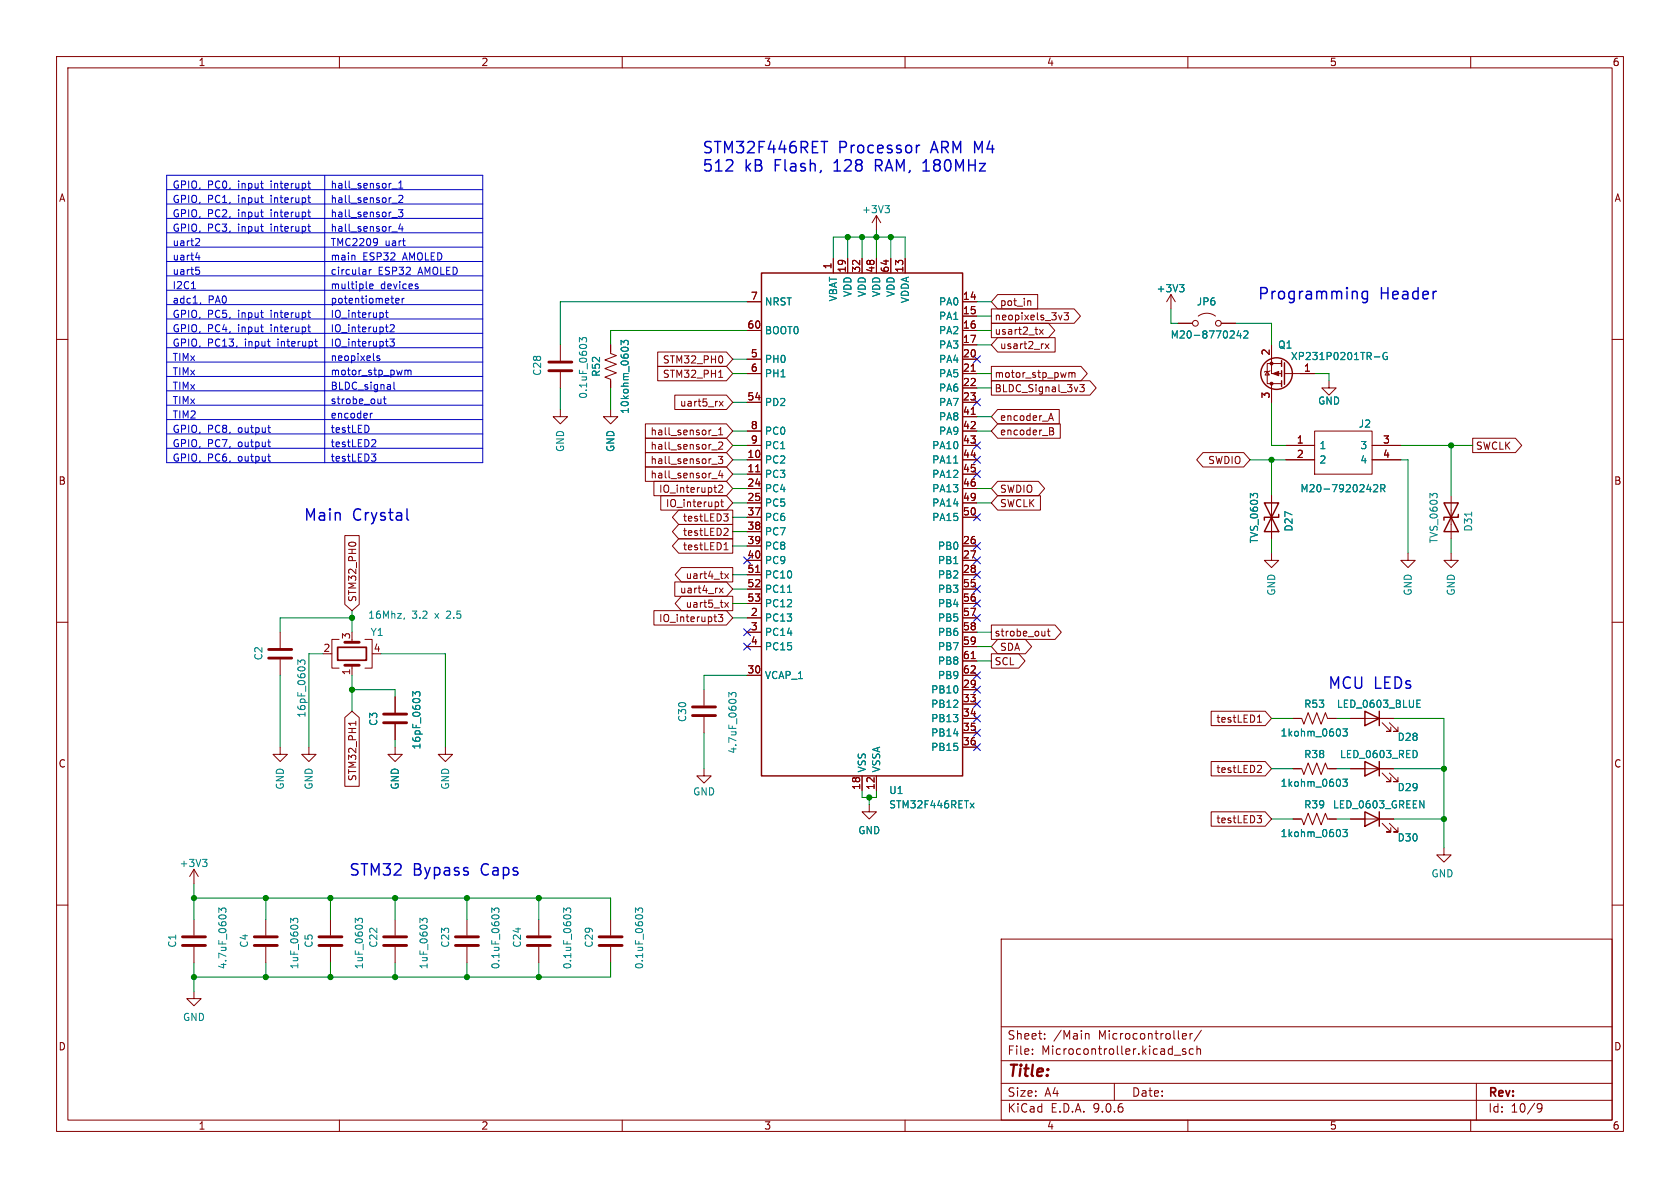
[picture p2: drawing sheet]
<svg xmlns="http://www.w3.org/2000/svg" width="297mm" height="210mm" viewBox="0 0 297 210" stroke-linecap="round" stroke-linejoin="round" font-family="sans-serif">
<g fill="none" stroke="#840000" stroke-width=".18">
<path d="M10 10h277v190h-277zM12 12h273v186h-273zM60 10v2M110 10v2M160 10v2M210 10v2M260 10v2M154.9 38.1l-.7 1.3M154.9 38.1l.8 1.3M154.9 38.1v2.5M132.1 53.3h2.5M132.1 58.4h2.5"/>
<path d="M147.3 45.7v2.6M149.9 45.7v2.6M152.4 45.7v2.6M154.9 45.7v2.6M157.5 45.7v2.6M160 45.7v2.6M170.2 53.3h2.5M170.2 58.4h2.5M170.2 55.9h2.5M175.3 54.6h14.6l1.1 1.3-1.1 1.3h-14.6zM175.3 57.1h10.1l1.1 1.3-1.1 1.3h-10.1zM176.4 59.7h10.1v2.5h-10.1l-1.1-1.2z"/>
<path d="M176.4 52.1h7.1v2.5h-7.1l-1.1-1.3zM181.9 53.2l.3 .1v.7M183.8 58.2l.6 .9M184.4 58.2l-.6 .9M187.8 55.7l-.4 .9M188.1 55.3h.8l-.4 .5 .3 .1v.5l-.1 .2-.6-.2M207 52.1l.8 1.2M207 52.1l-.8 1.2M207 52.1v2.5M208.3 57.2h2.5M211.8 55.9a2.54 2.54 0 0 1 3.1 0M215.9 57.2h2.5"/>
<path d="M10 60h2M99.1 72.4v1.3h1.2l-1.2 1.2-1.3-1.2h1.3M99.1 61v2.8M99.1 65.8v2.8M107.9 72.4v1.3h1.3l-1.3 1.2-1.2-1.2h1.2M107.9 61v1.5l1.1 .4-2.1 .7 2.1 .8-2.1 .8 2.1 .7-2.1 .8 1 .4v1.5M114.1 77.5h14.3l1.1 1.2-1.1 1.3h-14.3zM114.1 74.9h14.3l1.1 1.3-1.1 1.3h-14.3zM116.3 62.2h12.1l1.1 1.3-1.1 1.3h-12.1zM116.3 64.8h12.1l1.1 1.2-1.1 1.3h-12.1zM119.3 69.8h9.1l1.1 1.3-1.1 1.3h-9.1zM125.8 79.5h1"/>
<path d="M125.8 77h1M127 78.3l.5-.2 .3 .4-.8 .9h.8M127 76.9h.8M127 76l.4-.4v1.3M127 66.7h.8M127.2 70.9l.6 .9M127.7 63.1v.8M127.8 70.9l-.6 .9M132.1 63.5h2.5M132.1 66h2.5M132.1 71.1h2.5M132.1 76.2h2.5"/>
<path d="M132.1 78.7h2.5M170.2 63.5h2.5M170.2 66h2.5M170.2 71.1h2.5M170.2 76.2h2.5M170.2 78.7h2.5M170.2 61h2.5M170.2 68.6h2.5M170.2 73.7h2.5M171.7 65.6h.7M171.7 73.2h.7M175.3 67.3h17.4l1.1 1.3-1.1 1.3h-17.4z"/>
<path d="M175.3 64.8h15.8l1.1 1.2-1.1 1.3h-15.8zM176.4 72.4h10.9v2.5h-10.9l-1.1-1.2zM176.4 74.9h11v2.6h-11l-1.1-1.3zM184.8 60.8l.6 .8M185.4 60.8l-.6 .8M185.5 74h.6M185.6 76.2h.4M185.6 75.6l.6 .1v.3l-.2 .2M185.8 73.1l.4 1.2M186 76.2l.3 .2-.1 .3-.6 .2M189 65.9v.8M189 66l.3-.1 .2 .1"/>
<path d="M189.5 66l.2-.1h.3v.8M189.5 66v.7M190.9 68h.8l-.4 .5 .3 .1v.5l-.2 .2-.5-.2M224 65.7l.4 .6h-.8zM224.5 65.5l-.1 .2h-.8l-.1 .1M224.8 61v5h1.8M224.8 67.8v3.3M226.6 64.3h-2.6v3.5h2.6M227.1 66h5.3M227.3 78.7h5.1M232.4 76.2h10.2v7.6h-10.2zM234.9 67.3v1.3h1.3l-1.3 1.3-1.2-1.3h1.2"/>
<path d="M242.6 78.7h5M260.3 77.5h7.6l1.1 1.2-1.1 1.3h-7.6zM285 60h2M61 94.7h2.5v12.1l-1.3 1.2-1.2-1.2zM61.9 95.9h.8M114.1 82.5h14.3l1.1 1.3-1.1 1.3h-14.3zM114.1 80h14.3l1.1 1.3-1.1 1.3h-14.3zM115.6 85.1h12.8l1.1 1.3-1.1 1.2h-12.8zM116.8 87.6h11.6l1.1 1.3-1.1 1.3h-11.6zM120 90.2h9.5v2.5h-9.5l-1.1-1.3zM120 95.2h9.5v2.6h-9.5l-1.1-1.3zM120 92.7h9.5v2.6h-9.5l-1.1-1.3z"/>
<path d="M125.8 84.6h1M125.8 82.1h1M126.9 88.8l.1 .2-.1 .5M127 80.7h.8l-.5 .5 .4 .1v.5l-.2 .2-.5-.2M127 85.9l.5-.1 .3 .3-.8 .9h.8M127.3 83.2l-.3 .9h.8M127.4 88.7h.5M127.6 88.3v1.1l.3 .2M127.6 83.6v.9M127.9 90.8h.8l-.4 .5 .4 .1v.5l-.2 .2h-.4M128 97.2h.7M128.1 96.2l.3-.3v1.3"/>
<path d="M128.2 93.4h.4l.1 .3-.8 1h.8M132.1 81.3h2.5M132.1 83.8h2.5M132.1 86.4h2.5M132.1 88.9h2.5M132.1 91.4h2.5M132.1 94h2.5M132.1 96.5h2.5M132.1 99.1h2.5M133.6 83.4h.7M170.2 81.3h2.5M170.2 83.8h2.5"/>
<path d="M170.2 86.4h2.5M170.2 88.9h2.5M170.2 91.4h2.5M170.2 96.5h2.5M170.2 99.1h2.5M176.4 87.6h7.5v2.6h-7.5l-1.1-1.3zM176.4 85.1h7.2l1.1 1.3-1.1 1.2h-7.2l-1.1-1.2zM212.7 80h7.2l1.1 1.3-1.1 1.3h-7.2l-1.1-1.3zM224.8 97.8v1.3h-1.3l1.3 1.2 1.3-1.2h-1.3M224.8 87.6v7.7M227.3 81.3h5.1M242.6 81.3h5"/>
<path d="M248.9 97.8v1.3h-1.3l1.3 1.2 1.3-1.2h-1.3M256.5 97.8v1.3h-1.2l1.2 1.2 1.3-1.2h-1.3M256.5 87.6v7.7M10 110h2M49.5 111.8v2.8M49.5 116.6v2.8M58.4 115.6h.3M59.9 113h-1.2v5.1h1.2M62.2 117.6v1.8M64.5 113h1.3v5.1h-1.3M115.6 107.9h12.8l1.1 1.3-1.1 1.3h-12.8zM119.3 102.9h9.1l1.1 1.2-1.1 1.3h-9.1z"/>
<path d="M120.5 105.4h9v2.6h-9l-1.1-1.3zM120.5 100.3h9v2.6h-9l-1.1-1.3zM127 108.6h.8l-.5 .5 .4 .1v.6l-.2 .1-.5-.1M127.2 104l.6 .8M127.8 104l-.6 .8M128.1 106.5l.7 .9M128.1 101.4l.7 .9M128.8 106.5l-.7 .9M128.8 101.4l-.7 .9M132.1 101.6h2.5M132.1 104.1h2.5M132.1 106.7h2.5"/>
<path d="M132.1 109.2h2.5M132.1 111.8h2.5M132.1 114.3h2.5M132.1 119.4h2.5M133.6 101.2h.7M170.2 101.6h2.5M170.2 104.1h2.5M170.2 106.7h2.5M170.2 109.2h2.5M170.2 111.8h2.5M170.2 114.3h2.5M170.2 119.4h2.5"/>
<path d="M170.2 116.8h2.5M171.7 116.4h.7M175.3 110.5h11.2l1.1 1.3-1.1 1.2h-11.2zM175.3 115.6h4.8l1.1 1.2-1.1 1.3h-4.8zM176.4 113h4.9l1.1 1.3-1.1 1.3h-4.9l-1.1-1.3zM184.7 111.6v.8M184.7 112.3v.1M185.1 111.6h.5M185.3 111.2v1l.3 .2M285 110h2M49.5 132.1v1.3h1.3l-1.3 1.2-1.2-1.2h1.2M54.6 132.1v1.3h1.3l-1.3 1.2-1.3-1.2h1.3"/>
<path d="M61 126.8l1.2-1.1 1.3 1.1v12.2h-2.5zM62.9 127.5v.7M69.8 132.1v1.3h1.3l-1.3 1.2-1.2-1.2h1.2M69.8 123.2v2.8M69.8 128v2.8M78.7 132.1v1.3h1.3l-1.3 1.2-1.2-1.2h1.2M124.5 135.9v1.3h1.2l-1.2 1.2-1.3-1.2h1.3M124.5 121.9v2.8M124.5 126.7v2.8M152.4 137.2v2.5M154.9 137.2v2.5M170.2 127h2.5"/>
<path d="M170.2 121.9h2.5M170.2 124.5h2.5M170.2 129.5h2.5M170.2 132.1h2.5M214.1 125.7h9.6l1.1 1.3-1.1 1.3h-9.6zM214.1 134.6h9.6l1.1 1.3-1.1 1.3h-9.6zM222.3 127.7h.7M222.4 126.7l.3-.3v1.3M222.5 135.3l.4 .1 .1 .3-.8 .9h.8M228.6 135.9h1.5l.4 1 .8-2 .7 2 .8-2 .8 2 .7-2 .4 1h1.5M228.6 127h1.5l.4 1 .8-2 .7 2 .8-2 .8 2 .7-2 .4 1h1.5M238.8 135.9h7.6"/>
<path d="M238.8 127h7.6M244.3 127.8l1.6 1.5h-.8h.8v-.8M244.3 136.7l1.6 1.5h-.8h.8v-.8M245.6 127.8l1.5 1.5h-.7h.7v-.8M245.6 136.7l1.5 1.5h-.7h.7v-.8M34.3 153.7v2.5M34.3 153.7l-.8 1.2M34.3 153.7l.8 1.2M153.7 142.2v1.3h1.2l-1.2 1.3-1.3-1.3h1.3M214.1 143.5h9.6l1.1 1.3-1.1 1.3h-9.6zM222.2 144.2h.8l-.4 .5 .4 .1v.4l-.2 .3h-.4M228.6 144.8h1.5l.4 1 .8-2 .7 2 .8-2 .8 2 .7-2 .4 1h1.5"/>
<path d="M238.8 144.8h7.6M244.3 145.5l1.6 1.6h-.8h.8v-.8M245.6 145.5l1.5 1.6h-.7h.7v-.8M255.3 149.9v1.2h-1.3l1.3 1.3 1.2-1.3h-1.2M10 160h2M34.3 175.3v1.2h1.3l-1.3 1.3-1.3-1.3h1.3M34.3 162.6v2.8M34.3 167.4v2.8M47 162.6v2.8M47 167.4v2.8M58.4 162.6v2.8M58.4 167.4v2.8"/>
<path d="M69.8 162.6v2.8M69.8 167.4v2.8M82.5 162.6v2.8M82.5 167.4v2.8M95.2 162.6v2.8M95.2 167.4v2.8M107.9 162.6v2.8M107.9 167.4v2.8M177 166h108v32h-108zM285 160h2M60 198v2M110 198v2"/>
<path d="M160 198v2M177 194.5h108M177 191.5h108M177 187.5h108M177 181.5h108M182.5 186.3v.1M182.5 185.5v.1M184.7 183.6v.1M184.7 182.8v.1M191.9 182.8l.2-.1 .4 .1v.9M197 191.5v3M207.6 186.5h1.1"/>
<path d="M209.2 182.7l.5 .1v.3l-.7 .1M209.6 185.5l-.4-.1-.2 .2 .1 .2 .5 .2v.3h-.6M209.7 183.6l-.5 .1M210 198v2M210.4 182.7v1M210.8 182.7l-.3 .1-.1 .2M211 185.5l-.5-.1-.3 .3v.4l.2 .2h.6M211.6 185.5l.2-.1 .4 .1v.9M211.6 184.9v1.5M212.4 182.1l-1.3 2M260 198v2M261 191.5v6.5"/>
<path d="M271.7 195.4l.3-.3 .5 .1a.99 .99 0 0 1-.3 1.4h-.3M271.7 195.7l.3 .3h.3l.3-.3"/>
<circle cx="211.3" cy="57.2" r=".51"/>
<circle cx="215.4" cy="57.2" r=".51"/>
</g>
<g fill="none" stroke="#840000" stroke-width=".51">
<path d="M97 64h4.1M97 65.5h4.1M47.5 114.8h4.1M47.5 116.3h4.1M61 117.6h2.5M61 113.5h2.5M67.8 127.8h4.1M67.8 126.2h4.1M122.4 125h4.1M122.4 126.5h4.1M32.3 165.6h4M32.3 167.1h4"/>
<path d="M45 165.6h4M45 167.1h4M56.4 165.6h4.1M56.4 167.1h4.1M67.8 165.6h4.1M67.8 167.1h4.1M80.5 165.6h4.1M80.5 167.1h4.1M93.2 165.6h4.1M93.2 167.1h4.1M105.9 165.6h4.1M105.9 167.1h4.1"/>
</g>
<g fill="none" stroke="#008484" stroke-width=".18">
<path d="M156.5 36.3h.7l-.4 .5M157 36.8l.2 .3v.3l-.2 .2M208.5 50.3h.8l-.4 .5M209.1 50.8l.2 .2v.3l-.2 .3M219 58.4l-.3 .9h.8M219.3 58.9v.9M219.9 58.6l.5-.1 .2 .4-.8 .9h.8M102.4 60.5v-.8l.5 .4 .1-.4h.6l.1 .2-.1 .6M109.8 61v-.8l.5 .4 .1-.4h.5l.2 .2-.2 .6M109.9 61.6l.4-.2 .7 .2M243 63.1h.9M245.2 62.4a.59 .59 0 0 0-.7 .5 .59 .59 0 0 0 .7 .6l.1-.5h-.3"/>
<path d="M168.6 81.9h.7M221.5 87.6l-.4-.4v.8M221.7 87.3h.5M242.8 85.8l.5-.1 .3 .3-.8 .9h.8M244.1 86.3h.6l.1-.2v-.3l-.7-.1v1.2M244.4 86.3l.4 .6M253.3 87.6l-.5-.4v.8M253.4 87.3h.6M260.2 90.5v.7M52.6 117.5v-.8l.5 .4 .2-.4h.5l.1 .2-.1 .6M71.5 109.2l-.1 .3M139.2 104.7h.7"/>
<path d="M73 123.1v-.8l.5 .4 .1-.4h.5l.1 .2-.1 .6M128.8 123.2v-.8l.5 .4 .2-.3h.5l.1 .2-.1 .5M237.4 137.7h.8l-.4 .5 .3 .1v.6l-.2 .1-.5-.1M237.4 128.8h.8l-.4 .5 .3 .2v.5l-.2 .1-.5-.1M250.3 132.7l.3 .5-.3 .7M250.5 124.4h.4M250.5 125h.6M250.5 123.8h.6M35.8 151.9h.8l-.4 .5M36.3 152.4l.3 .2v.3l-.3 .3M171.5 142l.7 .8M172.2 142l-.7 .8"/>
<path d="M237.4 146.6h.8l-.4 .5 .3 .1v.6l-.2 .1-.5-.1M251 141.5l.7 1.3v-1.3M38.7 161.3v-.8l.5 .4 .1-.3h.5l.1 .2-.1 .5M52.6 162.9v-.3l-.2-.3-.4 .1-.1 .4-.5-.5v.8M64.1 162.9v-.3l-.3-.3-.4 .1-.1 .4-.5-.5v.8M75.5 162.9v-.3l-.2-.3-.5 .1-.1 .4-.5-.5v.8M86.9 161.3v-.8l.5 .4 .1-.3h.6l.1 .2-.1 .5M99.6 161.3v-.8l.5 .4 .1-.3h.6l.1 .2-.1 .5M112.3 161.3v-.8l.5 .4 .1-.3h.6l.1 .2-.1 .5"/>
</g>
<g fill="none" stroke="#840000" stroke-width=".25">
<path d="M134.6 48.3h35.6v88.9h-35.6zM226.6 63.8v1M226.6 65.5v1M226.6 67.3v1M227.1 64.1v3.8M223.5 88.9l2.6 5.1h-2.6l2.6-5.1zM226.1 90.9v.5h-2.6v.5M255.3 88.9l2.5 5.1h-2.5l2.5-5.1zM257.8 90.9v.5h-2.5v.5M241.3 125.7l2.5 1.3-2.5 1.3zM241.3 134.6l2.5 1.3-2.5 1.3zM243.8 125.7v2.6"/>
<path d="M243.8 134.6v2.6M241.3 143.5l2.5 1.3-2.5 1.3zM243.8 143.5v2.6"/>
<circle cx="225.7" cy="66" r="2.79"/>
</g>
<g fill="#840000" stroke="#840000" stroke-width=".18">
<path d="M225 66l1.1-.3v.7z"/>
<circle cx="224.8" cy="67.8" r=".25"/>
<circle cx="224.8" cy="64.3" r=".25"/>
</g>
<path d="M59.7 114.4h5.1v2.3h-5.1z" fill="none" stroke="#840000" stroke-width=".3"/>
<g fill="none" stroke="#0000c2" stroke-width=".18">
<path d="M29.5 33.5h55.8M29.5 36.1h55.8M29.5 38.6h55.8M29.5 31h55.8v50.8h-55.8zM54.4 32.4h.5M54.4 35h.5M54.4 37.5h.5M54.6 33.1l.3 .2M54.6 35.6l.3 .2M54.6 38.2l.3 .1M57.4 31v50.8M69.3 33.4h.9"/>
<path d="M69.3 35.9h.9M69.3 38.5h.9M70.4 37.1h.8l-.4 .5 .4 .1v.5l-.2 .1-.6-.1M70.5 33.3h.7M70.5 32.4l.4-.4v1.3M70.5 34.7l.5-.2 .2 .4-.8 .9h.8M70.8 39.6l-.3 .9h.8M29.5 41.1h55.8M29.5 43.7h55.8M29.5 46.2h55.8M29.5 48.8h55.8M29.5 51.3h55.8"/>
<path d="M29.5 53.8h55.8M29.5 56.4h55.8M29.5 58.9h55.8M33.8 51h.8M34.6 45.5h.8M34.6 47.2h.6M34.7 47.7h.4l.2 .3-.1 .4-.5 .1M35.1 42.2l.2 .2-.1 .3-.7 .7h.8M35.2 45.1v.9M35.5 53.5l-.1 .3M54.4 40h.5M54.4 55.3h.5"/>
<path d="M54.4 57.8h.5M54.6 40.7l.3 .2M54.6 55.9l.3 .2M54.6 58.5l.3 .2M62.7 45.2l.1 .8M64.6 47.7l.1 .8M64.7 48.4l-.1 .1M64.7 48h-.1M65.3 47.7v.8M65.4 50.6l.6-.1-.1-.2-.4-.1-.1 .2v.6h.5M65.7 47.7l-.4 .2M66.6 42.2l.1 .1a1.07 1.07 0 0 1-.1 1"/>
<path d="M66.7 42.7l-.1 .2M67.6 55.3l.2 .2-.2 .6M68.1 55.3h.5M68.3 54.9v1l.3 .2M68.9 59.9h.8l-.4 .5 .3 .1v.6l-.1 .1-.6-.1M69 57.5l.5-.1 .2 .4-.8 .9h.8M69.3 41h.9M69.9 53.2l.7-.2-.1-.2-.4-.1-.2 .2 .1 .6h.5M71.1 40v.9M71.1 52.7v.9M71.5 52.7l-.4 .3M73.8 50.6l.1 .2-.1 .2"/>
<path d="M73.8 50.2l.1 .1M29.5 61.5h55.8M29.5 64h55.8M29.5 66.5h55.8M29.5 69.1h55.8M29.5 71.6h55.8M29.5 74.2h55.8M29.5 76.7h55.8M29.5 79.2h55.8M47.3 75.6h.5M47.3 78.1h.5M47.6 76.4h.2"/>
<path d="M47.6 78.9l.2 .1M55.6 60.4h.5M55.8 61l.3 .2M65.2 75.5v.6M65.5 73.1v.8M65.8 73.1l-.3 .2M65.9 77.7l.4 .1 .1 .3-.7 .9h.7M67.1 63l-.3-.1-.2 .2 .1 .2 .4 .1v.3h-.5M67.3 70.5v.9M67.3 71.2v.1M67.8 70.5h.5M68 70.1v1.1l.3 .2"/>
<path d="M69.6 67.6v1l.2 .2M71.6 65.4v.9M71.6 65.6l.3-.2 .2 .2M72.1 65.6l.2-.2 .3 .1 .1 .8M72.1 65.6v.7M47.3 80.7h.5M47.6 81.5h.2M65.7 80.3h.7l-.4 .4 .4 .2v.4l-.2 .2h-.4"/>
</g>
<g fill="none" stroke="#008400" stroke-width=".18">
<path d="M132.1 58.4h-24.2v2.6M132.1 53.3h-33v7.7M147.3 45.7v-3.8h12.7v3.8M149.9 41.9v3.8M152.4 41.9v3.8M154.9 40.6v5.1M157.5 41.9v3.8M172.7 55.9h2.6M172.7 53.3h2.6M172.7 58.4h2.6M207 54.6v2.6h1.3M218.4 57.2h6.4v3.8"/>
<path d="M99.1 68.6v3.8M107.9 68.6v3.8M129.5 76.2h2.6M129.5 78.7h2.6M129.5 66h2.6M129.5 63.5h2.6M129.5 71.1h2.6M172.7 76.2h2.6M172.7 66h2.6M172.7 73.7h2.6M172.7 61h2.6M172.7 68.6h2.6"/>
<path d="M224.8 71.1v7.6h2.5M232.4 66h2.5v1.3M247.6 78.7h12.7M256.5 78.7v8.9M129.5 86.4h2.6M129.5 88.9h2.6M129.5 81.3h2.6M129.5 83.8h2.6M129.5 96.5h2.6M129.5 91.4h2.6M129.5 94h2.6M172.7 86.4h2.6"/>
<path d="M172.7 88.9h2.6M221 81.3h6.3M224.8 81.3v6.3M224.8 95.3v2.5M247.6 81.3h1.3v16.5M256.5 95.3v2.5M49.5 119.4v12.7M57.1 115.6h-2.5v16.5M62.2 109.2h-12.7v2.6M62.2 108v3.8M62.2 119.4v6.3M67.3 115.6h11.4v16.5"/>
<path d="M129.5 104.1h2.6M129.5 106.7h2.6M129.5 109.2h2.6M129.5 101.6h2.6M132.1 119.4h-7.6v2.5M172.7 114.3h2.6M172.7 111.8h2.6M172.7 116.8h2.6M62.2 121.9h7.6v1.3M69.8 130.8v1.3M124.5 129.5v6.4M152.4 139.7v1.3h2.5v-1.3"/>
<path d="M224.8 127h3.8M224.8 135.9h3.8M236.2 127h2.6M236.2 135.9h2.6M246.4 127h8.9v22.9M246.4 135.9h8.9M34.3 156.2v6.4M34.3 158.8h73.6v3.8M47 158.8v3.8M58.4 158.8v3.8M69.8 158.8v3.8M82.5 158.8v3.8"/>
<path d="M95.2 158.8v3.8M153.7 141v1.2M224.8 144.8h3.8M236.2 144.8h2.6M246.4 144.8h8.9M34.3 170.2v5.1M47 170.2v2.5M58.4 170.2v2.5M69.8 170.2v2.5M82.5 170.2v2.5M95.2 170.2v2.5M107.9 170.2v2.5h-73.6"/>
</g>
<g fill="none" stroke="#000084" stroke-width=".18">
<path d="M172.1 78.1l1.2 1.2M172.1 70.5l1.2 1.2M172.1 62.9l1.2 1.2M173.3 78.1l-1.2 1.2M173.3 70.5l-1.2 1.2M173.3 62.9l-1.2 1.2M131.5 98.5l1.2 1.2M132.7 98.5l-1.2 1.2M172.1 90.8l1.2 1.2M172.1 98.5l1.2 1.2M172.1 95.9l1.2 1.2M172.1 83.2l1.2 1.2"/>
<path d="M172.1 80.7l1.2 1.2M173.3 90.8l-1.2 1.2M173.3 98.5l-1.2 1.2M173.3 95.9l-1.2 1.2M173.3 83.2l-1.2 1.2M173.3 80.7l-1.2 1.2M131.5 113.7l1.2 1.2M131.5 111.2l1.2 1.2M132.7 113.7l-1.2 1.2M132.7 111.2l-1.2 1.2M172.1 118.8l1.2 1.2M172.1 103.5l1.2 1.2"/>
<path d="M172.1 101l1.2 1.2M172.1 106.1l1.2 1.2M172.1 108.6l1.2 1.2M173.3 118.8l-1.2 1.2M173.3 103.5l-1.2 1.2M173.3 101l-1.2 1.2M173.3 106.1l-1.2 1.2M173.3 108.6l-1.2 1.2M172.1 128.9l1.2 1.2M172.1 126.4l1.2 1.2M172.1 131.5l1.2 1.2M172.1 123.9l1.2 1.2"/>
<path d="M172.1 121.3l1.2 1.2M173.3 128.9l-1.2 1.2M173.3 126.4l-1.2 1.2M173.3 131.5l-1.2 1.2M173.3 123.9l-1.2 1.2M173.3 121.3l-1.2 1.2"/>
</g>
<path d="M128.3 30.2h1.2M129.4 28.4l.1 .2-.1 .5M145.2 25h1.1M154.8 28.2v2M154.8 29.3h.7M162 25.7v1.3M162.6 25.7a.51 .51 0 0 0-.6 .4M239.7 51.5l.2 .3v1M241.7 51.5v1.6a.54 .54 0 0 1-.8 .3M241.7 51.6l-.5-.1-.4 .4v.6l.2 .2 .2 .1 .5-.1M71.9 89.9v1.8l.3 .2" fill="none" stroke="#0000c2" stroke-width=".25"/>
<g fill="#008400" stroke="#008400" stroke-width=".18">
<circle cx="149.9" cy="41.9" r=".46"/>
<circle cx="157.5" cy="41.9" r=".46"/>
<circle cx="154.9" cy="41.9" r=".46"/>
<circle cx="152.4" cy="41.9" r=".46"/>
<circle cx="82.5" cy="158.8" r=".46"/>
<circle cx="69.8" cy="158.8" r=".46"/>
<circle cx="58.4" cy="158.8" r=".46"/>
<circle cx="69.8" cy="172.7" r=".46"/>
<circle cx="82.5" cy="172.7" r=".46"/>
<circle cx="62.2" cy="121.9" r=".46"/>
<circle cx="34.3" cy="158.8" r=".46"/>
<circle cx="47" cy="158.8" r=".46"/>
<circle cx="34.3" cy="172.7" r=".46"/>
<circle cx="47" cy="172.7" r=".46"/>
<circle cx="58.4" cy="172.7" r=".46"/>
<circle cx="255.3" cy="144.8" r=".46"/>
<circle cx="255.3" cy="135.9" r=".46"/>
<circle cx="153.7" cy="141" r=".46"/>
<circle cx="95.2" cy="158.8" r=".46"/>
<circle cx="95.2" cy="172.7" r=".46"/>
<circle cx="256.5" cy="78.7" r=".46"/>
<circle cx="224.8" cy="81.3" r=".46"/>
<circle cx="62.2" cy="109.2" r=".46"/>
</g>
<g font-size="2.8" fill="#0000c2">
<text x="124" y="27.3">STM32F446RET</text>
<text x="148.2" y="27.3">Processor</text>
<text x="164.8" y="27.3">ARM M4</text>
<text x="124" y="30.5">512</text>
<text x="131.6" y="30.5">kB</text>
<text x="137.1" y="30.5">Flash,</text>
<text x="147.9" y="30.5">128</text>
<text x="155.5" y="30.5">RAM, 180MHz</text>
<text x="222.2" y="53.1">Programming</text>
<text x="243.9" y="53.1">Header</text>
<text x="53.6" y="92.2">Main</text>
<text x="62.3" y="92.2">Crystal</text>
<text x="234.6" y="121.9">MCU LEDs</text>
<text x="61.6" y="154.9">STM32</text>
<text x="73" y="154.9">Bypass</text>
<text x="85.2" y="154.9">Caps</text>
</g>
<text font-size="2.8" fill="#840000" x="178" y="190.9">Title:</text>
<g font-size="2.1" fill="#840000">
<text x="178" y="184">Sheet:</text>
<text x="186.2" y="184">/Main</text>
<text x="194.2" y="184">Microcontroller/</text>
<text x="178" y="186.7">File:</text>
<text x="184.1" y="186.7">Microcontroller.kicad_sch</text>
<text x="178" y="196.9">KiCad</text>
<text x="178" y="194.1">Size:</text>
<text x="184.7" y="194.1">A4</text>
<text x="185.7" y="196.9">E.D.A.</text>
<text x="193.3" y="196.9">9.0.6</text>
<text x="200" y="194.1">Date:</text>
<text x="263" y="194.3">Rev:</text>
<text x="263" y="196.9">Id:</text>
<text x="267.1" y="196.9">10/9</text>
</g>
<g font-size="1.8" fill="#840000">
<text x="35" y="11.9">1</text>
<text x="85" y="11.9">2</text>
<text x="135" y="11.9">3</text>
<text x="185" y="11.9">4</text>
<text x="235" y="11.9">5</text>
<text x="285" y="11.9">6</text>
<text x="10.3" y="35.9">A</text>
<text x="285.3" y="35.9">A</text>
<text x="147.1" y="47.7" transform="rotate(-90 147.1 47.7)">1</text>
<text x="132.6" y="53.1">7</text>
<text x="149.6" y="48.3" transform="rotate(-90 149.6 48.3)">19</text>
<text x="152.1" y="48.3" transform="rotate(-90 152.1 48.3)">32</text>
<text x="154.7" y="48.3" transform="rotate(-90 154.7 48.3)">48</text>
<text x="157.2" y="48.3" transform="rotate(-90 157.2 48.3)">64</text>
<text x="159.8" y="48.3" transform="rotate(-90 159.8 48.3)">13</text>
<text x="170.1" y="53.1">14</text>
<text x="132" y="58.2">60</text>
<text x="170.1" y="55.6">15</text>
<text x="170.1" y="58.2">16</text>
<text x="175.7" y="56.8">neopixels_3v3</text>
<text x="175.7" y="59.4">usart2_tx</text>
<text x="176.7" y="54.3">pot_in</text>
<text x="117.1" y="64.5">STM32_PH0</text>
<text x="132.6" y="63.2">5</text>
<text x="132.6" y="65.8">6</text>
<text x="170.1" y="60.7">17</text>
<text x="170.1" y="63.2">20</text>
<text x="170.1" y="65.8">21</text>
<text x="176.7" y="61.9">usart2_rx</text>
<text x="224.5" y="62.9" transform="rotate(-90 224.5 62.9)">2</text>
<text x="230.4" y="65.8">1</text>
<text x="117.1" y="67">STM32_PH1</text>
<text x="132" y="70.9">54</text>
<text x="170.1" y="68.3">22</text>
<text x="170.1" y="70.9">23</text>
<text x="175.7" y="69.5">BLDC_Signal_3v3</text>
<text x="175.7" y="67">motor_stp_pwm</text>
<text x="224.5" y="70.6" transform="rotate(-90 224.5 70.6)">3</text>
<text x="114.9" y="77.2">hall_sensor_1</text>
<text x="120.1" y="72.1">uart5_rx</text>
<text x="132.6" y="75.9">8</text>
<text x="170.1" y="73.4">41</text>
<text x="170.1" y="75.9">42</text>
<text x="176.7" y="74.6">encoder_A</text>
<text x="176.7" y="77.2">encoder_B</text>
<text x="114.9" y="79.7">hall_sensor_2</text>
<text x="114.9" y="82.2">hall_sensor_3</text>
<text x="132" y="81">10</text>
<text x="132" y="83.6">11</text>
<text x="132.6" y="78.5">9</text>
<text x="170.1" y="78.5">43</text>
<text x="170.1" y="81">44</text>
<text x="170.1" y="83.6">45</text>
<text x="213.5" y="82.2">SWDIO</text>
<text x="229.2" y="81">2</text>
<text x="229.2" y="78.5">1</text>
<text x="244.4" y="81">4</text>
<text x="244.4" y="78.5">3</text>
<text x="260.8" y="79.7">SWCLK</text>
<text x="10.3" y="85.9">B</text>
<text x="114.9" y="84.8">hall_sensor_4</text>
<text x="116.4" y="87.3">IO_interupt2</text>
<text x="117.6" y="89.9">IO_interupt</text>
<text x="132" y="86.1">24</text>
<text x="132" y="88.6">25</text>
<text x="170.1" y="86.1">46</text>
<text x="170.1" y="88.6">49</text>
<text x="176.7" y="89.9">SWCLK</text>
<text x="176.7" y="87.3">SWDIO</text>
<text x="285.3" y="85.9">B</text>
<text x="120.6" y="92.4">testLED3</text>
<text x="120.6" y="94.9">testLED2</text>
<text x="132" y="91.2">37</text>
<text x="132" y="93.7">38</text>
<text x="170.1" y="91.2">50</text>
<text x="120.6" y="97.5">testLED1</text>
<text x="132" y="96.3">39</text>
<text x="132" y="98.8">40</text>
<text x="132" y="101.3">51</text>
<text x="170.1" y="96.3">26</text>
<text x="170.1" y="98.8">27</text>
<text x="170.1" y="101.3">28</text>
<text x="63.2" y="106.5" transform="rotate(-90 63.2 106.5)">STM32_PH0</text>
<text x="120.1" y="105.1">uart4_rx</text>
<text x="121.1" y="107.6">uart5_tx</text>
<text x="121.1" y="102.6">uart4_tx</text>
<text x="132" y="103.9">52</text>
<text x="132" y="106.4">53</text>
<text x="170.1" y="103.9">55</text>
<text x="170.1" y="106.4">56</text>
<text x="62" y="113.1" transform="rotate(-90 62 113.1)">3</text>
<text x="116.4" y="110.2">IO_interupt3</text>
<text x="132.6" y="109">2</text>
<text x="132.6" y="111.5">3</text>
<text x="170.1" y="109">57</text>
<text x="170.1" y="111.5">58</text>
<text x="175.7" y="112.7">strobe_out</text>
<text x="57.1" y="115.3">2</text>
<text x="62" y="119.5" transform="rotate(-90 62 119.5)">1</text>
<text x="66" y="115.3">4</text>
<text x="132" y="119.1">30</text>
<text x="132.6" y="114">4</text>
<text x="170.1" y="114">59</text>
<text x="170.1" y="116.6">61</text>
<text x="170.1" y="119.1">62</text>
<text x="175.7" y="117.8">SCL</text>
<text x="176.7" y="115.3">SDA</text>
<text x="170.1" y="121.7">29</text>
<text x="170.1" y="124.2">33</text>
<text x="170.1" y="126.7">34</text>
<text x="170.1" y="129.3">35</text>
<text x="170.1" y="131.8">36</text>
<text x="214.9" y="128">testLED1</text>
<text x="10.3" y="135.9">C</text>
<text x="214.9" y="136.8">testLED2</text>
<text x="285.3" y="135.9">C</text>
<text x="63.2" y="138.2" transform="rotate(-90 63.2 138.2)">STM32_PH1</text>
<text x="152.1" y="139.7" transform="rotate(-90 152.1 139.7)">18</text>
<text x="154.7" y="139.7" transform="rotate(-90 154.7 139.7)">12</text>
<text x="214.9" y="145.7">testLED3</text>
<text x="10.3" y="185.9">D</text>
<text x="285.3" y="185.9">D</text>
<text x="35" y="199.9">1</text>
<text x="85" y="199.9">2</text>
<text x="135" y="199.9">3</text>
<text x="185" y="199.9">4</text>
<text x="235" y="199.9">5</text>
<text x="285" y="199.9">6</text>
</g>
<g font-size="1.8" fill="#0000c2">
<text x="30.4" y="33.7">GPIO,</text>
<text x="36.7" y="33.7">PC0,</text>
<text x="42.2" y="33.7">input</text>
<text x="48.1" y="33.7">interupt</text>
<text x="58.4" y="33.7">hall_sensor_1</text>
<text x="30.4" y="36.2">GPIO,</text>
<text x="30.4" y="38.7">GPIO,</text>
<text x="30.4" y="41.3">GPIO,</text>
<text x="36.7" y="36.2">PC1,</text>
<text x="36.7" y="38.7">PC2,</text>
<text x="36.7" y="41.3">PC3,</text>
<text x="42.2" y="36.2">input</text>
<text x="42.2" y="38.7">input</text>
<text x="42.2" y="41.3">input</text>
<text x="48.1" y="36.2">interupt</text>
<text x="48.1" y="38.7">interupt</text>
<text x="48.1" y="41.3">interupt</text>
<text x="58.4" y="36.2">hall_sensor_2</text>
<text x="58.4" y="38.7">hall_sensor_3</text>
<text x="58.4" y="41.3">hall_sensor_4</text>
<text x="30.4" y="43.8">uart2</text>
<text x="30.4" y="46.4">uart4</text>
<text x="58.4" y="43.8">TMC2209</text>
<text x="58.4" y="46.4">main</text>
<text x="64.1" y="46.4">ESP32</text>
<text x="68.1" y="43.8">uart</text>
<text x="71.3" y="46.4">AMOLED</text>
<text x="30.4" y="48.9">uart5</text>
<text x="30.4" y="51.4">I2C1</text>
<text x="30.4" y="54">adc1,</text>
<text x="36.8" y="54">PA0</text>
<text x="58.4" y="48.9">circular</text>
<text x="58.4" y="51.4">multiple</text>
<text x="58.4" y="54">potentiometer</text>
<text x="66.8" y="48.9">ESP32</text>
<text x="67.3" y="51.4">devices</text>
<text x="74.1" y="48.9">AMOLED</text>
<text x="30.4" y="56.5">GPIO,</text>
<text x="30.4" y="59.1">GPIO,</text>
<text x="36.7" y="56.5">PC5,</text>
<text x="36.7" y="59.1">PC4,</text>
<text x="42.2" y="56.5">input</text>
<text x="42.2" y="59.1">input</text>
<text x="48.1" y="56.5">interupt</text>
<text x="48.1" y="59.1">interupt</text>
<text x="58.4" y="56.5">IO_interupt</text>
<text x="58.4" y="59.1">IO_interupt2</text>
<text x="30.4" y="61.6">GPIO,</text>
<text x="30.4" y="64.1">TIMx</text>
<text x="36.7" y="61.6">PC13,</text>
<text x="43.4" y="61.6">input</text>
<text x="49.4" y="61.6">interupt</text>
<text x="58.4" y="61.6">IO_interupt3</text>
<text x="58.4" y="64.1">neopixels</text>
<text x="30.4" y="66.7">TIMx</text>
<text x="30.4" y="69.2">TIMx</text>
<text x="30.4" y="71.8">TIMx</text>
<text x="58.4" y="66.7">motor_stp_pwm</text>
<text x="58.4" y="69.2">BLDC_signal</text>
<text x="58.4" y="71.8">strobe_out</text>
<text x="30.4" y="74.3">TIM2</text>
<text x="30.4" y="76.8">GPIO,</text>
<text x="36.7" y="76.8">PC8,</text>
<text x="42.2" y="76.8">output</text>
<text x="58.4" y="74.3">encoder</text>
<text x="58.4" y="76.8">testLED</text>
<text x="30.4" y="79.4">GPIO,</text>
<text x="30.4" y="81.9">GPIO,</text>
<text x="36.7" y="79.4">PC7,</text>
<text x="36.7" y="81.9">PC6,</text>
<text x="42.2" y="79.4">output</text>
<text x="42.2" y="81.9">output</text>
<text x="58.4" y="79.4">testLED2</text>
<text x="58.4" y="81.9">testLED3</text>
</g>
<g font-size="1.8" fill="#008484">
<text x="152.3" y="37.9">+3V3</text>
<text x="148.2" y="53.4" transform="rotate(-90 148.2 53.4)">VBAT</text>
<text x="150.7" y="52.6" transform="rotate(-90 150.7 52.6)">VDD</text>
<text x="153.3" y="52.6" transform="rotate(-90 153.3 52.6)">VDD</text>
<text x="155.8" y="52.6" transform="rotate(-90 155.8 52.6)">VDD</text>
<text x="158.3" y="52.6" transform="rotate(-90 158.3 52.6)">VDD</text>
<text x="160.9" y="53.7" transform="rotate(-90 160.9 53.7)">VDDA</text>
<text x="204.4" y="51.9">+3V3</text>
<text x="135.1" y="54.2">NRST</text>
<text x="135.1" y="59.3">BOOT0</text>
<text x="165.9" y="54.2">PA0</text>
<text x="165.9" y="56.7">PA1</text>
<text x="165.9" y="59.3">PA2</text>
<text x="211.5" y="54.2">JP6</text>
<text x="135.1" y="64.4">PH0</text>
<text x="165.9" y="61.8">PA3</text>
<text x="165.9" y="64.4">PA4</text>
<text x="206.9" y="60">M20-8770242</text>
<text x="225.8" y="61.8">Q1</text>
<text x="228.1" y="63.9">XP231P0201TR-G</text>
<text x="95.9" y="66.5" transform="rotate(-90 95.9 66.5)">C28</text>
<text x="104" y="70.6" transform="rotate(-90 104 70.6)">0.1uF_0603</text>
<text x="106.3" y="66.7" transform="rotate(-90 106.3 66.7)">R52</text>
<text x="135.1" y="66.9">PH1</text>
<text x="135.1" y="72">PD2</text>
<text x="165.9" y="66.9">PA5</text>
<text x="165.9" y="69.4">PA6</text>
<text x="165.9" y="72">PA7</text>
<text x="232.9" y="71.7">GND</text>
<text x="111.4" y="73.3" transform="rotate(-90 111.4 73.3)">10kohm_0603</text>
<text x="135.1" y="77.1">PC0</text>
<text x="165.9" y="74.5">PA8</text>
<text x="165.9" y="77.1">PA9</text>
<text x="240.1" y="75.8">J2</text>
<text x="99.9" y="80" transform="rotate(-90 99.9 80)">GND</text>
<text x="108.8" y="80" transform="rotate(-90 108.8 80)">GND</text>
<text x="135.1" y="79.6">PC1</text>
<text x="135.1" y="82.1">PC2</text>
<text x="164.7" y="79.6">PA10</text>
<text x="164.7" y="82.1">PA11</text>
<text x="233.2" y="82.1">2</text>
<text x="233.2" y="79.6">1</text>
<text x="240.4" y="82.1">4</text>
<text x="240.4" y="79.6">3</text>
<text x="135.1" y="84.7">PC3</text>
<text x="135.1" y="87.2">PC4</text>
<text x="135.1" y="89.8">PC5</text>
<text x="164.7" y="84.7">PA12</text>
<text x="164.7" y="87.2">PA13</text>
<text x="164.7" y="89.8">PA14</text>
<text x="229.8" y="87.2">M20-7920242R</text>
<text x="135.1" y="92.3">PC6</text>
<text x="135.1" y="94.8">PC7</text>
<text x="164.7" y="92.3">PA15</text>
<text x="228.7" y="94.1" transform="rotate(-90 228.7 94.1)">D27</text>
<text x="260.5" y="94.1" transform="rotate(-90 260.5 94.1)">D31</text>
<text x="135.1" y="97.4">PC8</text>
<text x="135.1" y="99.9">PC9</text>
<text x="165.7" y="97.4">PB0</text>
<text x="165.7" y="99.9">PB1</text>
<text x="222.6" y="96.2" transform="rotate(-90 222.6 96.2)">TVS_0603</text>
<text x="254.4" y="96.2" transform="rotate(-90 254.4 96.2)">TVS_0603</text>
<text x="135.1" y="102.5">PC10</text>
<text x="135.1" y="105">PC11</text>
<text x="135.1" y="107.5">PC12</text>
<text x="165.7" y="102.5">PB2</text>
<text x="165.7" y="105">PB3</text>
<text x="165.7" y="107.5">PB4</text>
<text x="225.7" y="105.4" transform="rotate(-90 225.7 105.4)">GND</text>
<text x="249.8" y="105.4" transform="rotate(-90 249.8 105.4)">GND</text>
<text x="257.4" y="105.4" transform="rotate(-90 257.4 105.4)">GND</text>
<text x="65" y="109.6">16Mhz,</text>
<text x="65.4" y="112.6">Y1</text>
<text x="72.8" y="109.6">3.2</text>
<text x="77" y="109.6">x</text>
<text x="79.2" y="109.6">2.5</text>
<text x="135.1" y="110.1">PC13</text>
<text x="135.1" y="112.6">PC14</text>
<text x="165.7" y="110.1">PB5</text>
<text x="165.7" y="112.6">PB6</text>
<text x="46.6" y="116.8" transform="rotate(-90 46.6 116.8)">C2</text>
<text x="135.1" y="115.2">PC15</text>
<text x="165.7" y="115.2">PB7</text>
<text x="165.7" y="117.7">PB8</text>
<text x="135.1" y="120.2">VCAP_1</text>
<text x="164.5" y="122.8">PB10</text>
<text x="164.5" y="125.3">PB12</text>
<text x="165.7" y="120.2">PB9</text>
<text x="230.5" y="125.3">R53</text>
<text x="236.2" y="125.3">LED_0603_BLUE</text>
<text x="54.2" y="127" transform="rotate(-90 54.2 127)">16pF_0603</text>
<text x="66.9" y="128.4" transform="rotate(-90 66.9 128.4)">C3</text>
<text x="121.5" y="127.8" transform="rotate(-90 121.5 127.8)">C30</text>
<text x="164.5" y="127.9">PB13</text>
<text x="164.5" y="130.4">PB14</text>
<text x="226.3" y="130.4">1kohm_0603</text>
<text x="247" y="131.2">D28</text>
<text x="74.5" y="132.6" transform="rotate(-90 74.5 132.6)">16pF_0603</text>
<text x="130.4" y="133.3" transform="rotate(-90 130.4 133.3)">4.7uF_0603</text>
<text x="153.3" y="136.7" transform="rotate(-90 153.3 136.7)">VSS</text>
<text x="155.8" y="136.7" transform="rotate(-90 155.8 136.7)">VSSA</text>
<text x="164.5" y="132.9">PB15</text>
<text x="230.5" y="134.2">R38</text>
<text x="236.8" y="134.2">LED_0603_RED</text>
<text x="50.4" y="139.7" transform="rotate(-90 50.4 139.7)">GND</text>
<text x="55.5" y="139.7" transform="rotate(-90 55.5 139.7)">GND</text>
<text x="70.7" y="139.7" transform="rotate(-90 70.7 139.7)">GND</text>
<text x="79.6" y="139.7" transform="rotate(-90 79.6 139.7)">GND</text>
<text x="122.4" y="140.8">GND</text>
<text x="157.1" y="143.1">STM32F446RETx</text>
<text x="157.1" y="140.6">U1</text>
<text x="226.3" y="139.3">1kohm_0603</text>
<text x="230.5" y="143.1">R39</text>
<text x="235.5" y="143.1">LED_0603_GREEN</text>
<text x="247" y="140.1">D29</text>
<text x="151.6" y="147.7">GND</text>
<text x="226.3" y="148.2">1kohm_0603</text>
<text x="247" y="148.9">D30</text>
<text x="31.6" y="153.5">+3V3</text>
<text x="253" y="155.3">GND</text>
<text x="31.3" y="167.6" transform="rotate(-90 31.3 167.6)">C1</text>
<text x="44" y="167.6" transform="rotate(-90 44 167.6)">C4</text>
<text x="55.5" y="167.6" transform="rotate(-90 55.5 167.6)">C5</text>
<text x="66.9" y="167.6" transform="rotate(-90 66.9 167.6)">C22</text>
<text x="79.6" y="167.6" transform="rotate(-90 79.6 167.6)">C23</text>
<text x="92.3" y="167.6" transform="rotate(-90 92.3 167.6)">C24</text>
<text x="105" y="167.6" transform="rotate(-90 105 167.6)">C29</text>
<text x="40.2" y="171.4" transform="rotate(-90 40.2 171.4)">4.7uF_0603</text>
<text x="52.9" y="171.4" transform="rotate(-90 52.9 171.4)">1uF_0603</text>
<text x="64.4" y="171.4" transform="rotate(-90 64.4 171.4)">1uF_0603</text>
<text x="75.8" y="171.4" transform="rotate(-90 75.8 171.4)">1uF_0603</text>
<text x="88.5" y="171.4" transform="rotate(-90 88.5 171.4)">0.1uF_0603</text>
<text x="101.2" y="171.4" transform="rotate(-90 101.2 171.4)">0.1uF_0603</text>
<text x="113.9" y="171.4" transform="rotate(-90 113.9 171.4)">0.1uF_0603</text>
<text x="32.3" y="180.7">GND</text>
</g>
</svg>
